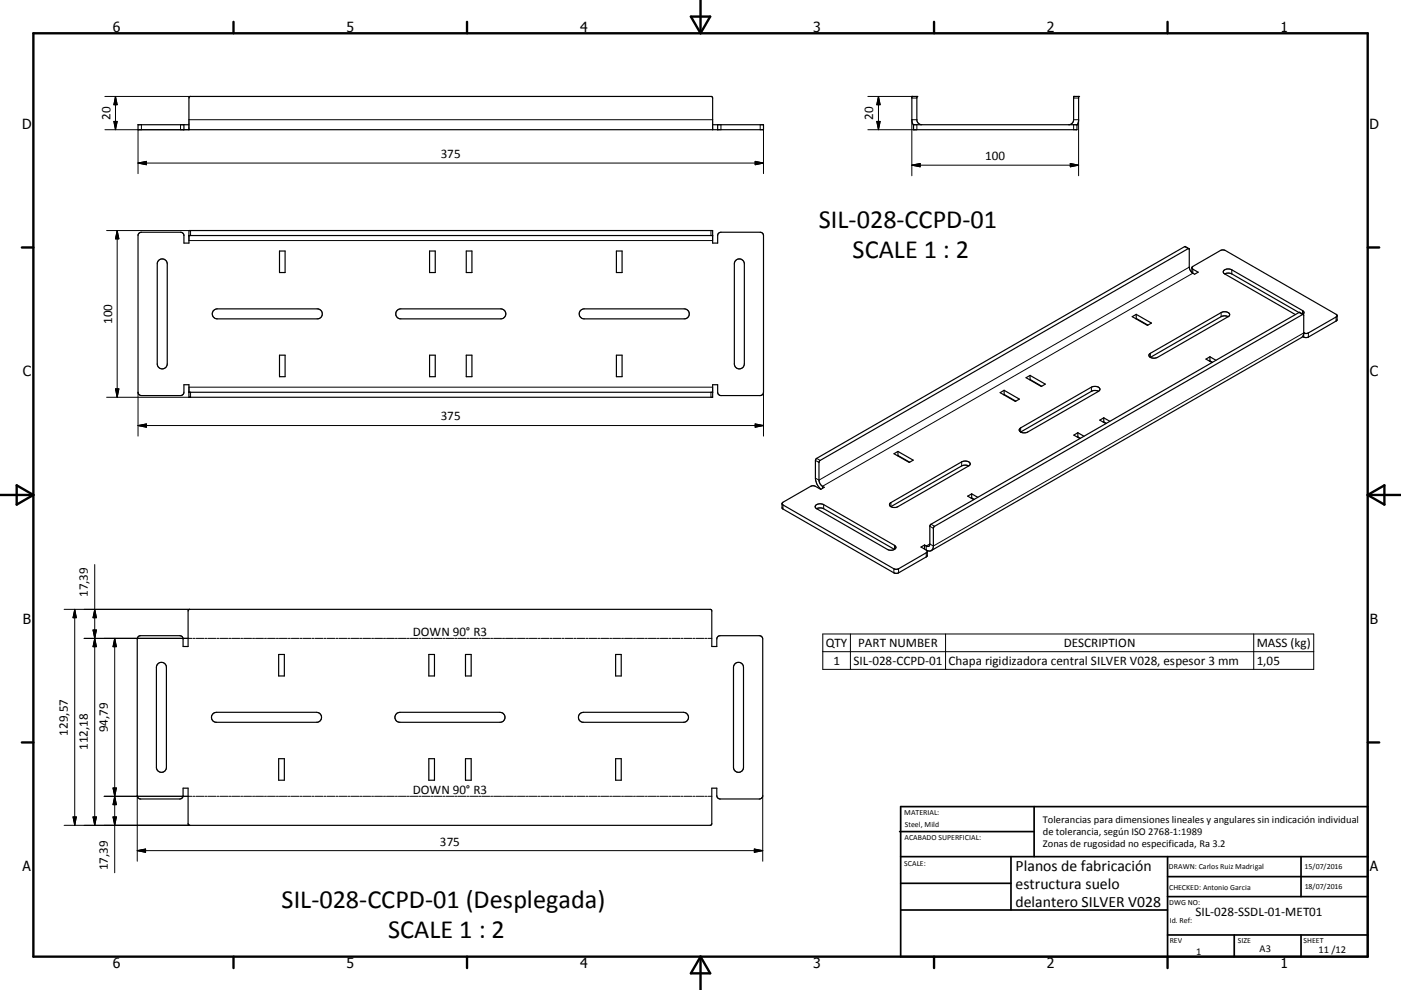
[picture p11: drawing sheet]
<svg xmlns="http://www.w3.org/2000/svg" width="420mm" height="297mm" viewBox="0 0 420 297" stroke-linecap="round" stroke-linejoin="round" font-family="sans-serif">
<g fill="none" stroke="#000" stroke-width=".36">
<path d="M55.1 37.4v1.5M56.6 38.9v-9.5l.4-.5h156.3l.4 .5v9.5M56.6 37.4h-15.2v1.5h187.5v-1.5h-15.2M215.2 37.4v1.5M273.9 37.4h49v1.5h-49zM276.4 37.4a1.47 1.47 0 0 1-1.5-1.5v-7h-1.5v7l.5 1.7M320.4 37.4a1.48 1.48 0 0 0 1.5-1.5v-7h1.5v7.4l-.5 1.3M41.8 69.9l.6-.2h12l.7 .7v2.5h1.5v-3.7h157.1v3.7h1.5v-2.5l.7-.7h12.2l.6 .4 .2 .6v47.2l-.4 .5-.6 .3-12-.1-.5-.3-.2-.4v-2.5h-1.5v3.8h-157.1v-3.8h-1.5v2.5l-.7 .7h-12.2l-.6-.3-.2-.6v-47zM47.6 78.1a1.5 1.5 0 0 1 1.6-.3 1.5 1.5 0 0 1 .9 1.4v30a1.5 1.5 0 0 1-1.5 1.5 1.5 1.5 0 0 1-1.5-1.5v-30zM56.6 70.7h157.1M83.8 75.3h1.7v6.5h-1.7zM128.8 75.3h1.7v6.5h-1.7z"/>
<path d="M139.8 75.3h1.7v6.5h-1.7zM184.8 75.3h1.7v6.5h-1.7zM220.6 78.1a1.5 1.5 0 0 1 1.6-.3 1.5 1.5 0 0 1 1 1.4v30a1.5 1.5 0 0 1-1.5 1.5 1.5 1.5 0 0 1-1.5-1.5v-30zM356.4 74.6l-1.2-.6-110.4 63.5-.3 .6v5.3a4.7 4.7 0 0 0 1.6 3.4M356.5 74.6l-110.7 63.6-.3 .4v5.4a2.43 2.43 0 0 0 1.6 2.2l-1 .6-2-1-1 .1-8.4 4.8-.2 .3v1.4l33.9 19.6 1-.1 8.5-5 .1-1.6-1.9-1.2 1.1-.6M356.5 74.6v5.5a2.54 2.54 0 0 0 1.7 2.2l1-.6-1.9-1.3M63.9 93.3l.4-.4 .8-.2h30a1.5 1.5 0 0 1 1.5 1.5 1.5 1.5 0 0 1-1.5 1.5h-30a1.5 1.5 0 0 1-1.2-2.4zM119.1 93.1l1.1-.4h30a1.5 1.5 0 0 1 1.4 1.5 1.5 1.5 0 0 1-1.4 1.5h-30a1.48 1.48 0 0 1-1.4-.9 1.48 1.48 0 0 1 .3-1.7zM174.1 93.1l1-.4h30a1.5 1.5 0 0 1 1.6 1.5 1.5 1.5 0 0 1-1.6 1.5h-30a1.48 1.48 0 0 1-1.3-.9 1.48 1.48 0 0 1 .3-1.7zM339.4 95l1.2-.7 4.6 2.6-1.2 .7zM340.6 94.3v1.2M340.6 95.5l3.6 2"/>
<path d="M340.6 95.5l-.1 .1M357.5 81.9l-.2-.2v-1.4l.3-.4 8.3-4.8h1.3l33.6 19.4 .1 1.4-.2 .3-8.4 4.9a1.65 1.65 0 0 1-1.7-.2M367.2 82.2a.76 .76 0 0 1-.4-.9 .76 .76 0 0 1 .9-.5l.8-.1 .8 .3 21.2 12.2 .4 .6-.2 .5M367.2 82.2l21.2 12.2M367.2 82.2a2.37 2.37 0 0 1 2.1 0l20.1 11.6M368.2 95a.76 .76 0 0 0 .4-.9 .76 .76 0 0 0-.9-.5l-.8-.1-.8 .3-21.2 12.2a.65 .65 0 0 0-.4 .6 .65 .65 0 0 0 .4 .6M368.2 95l-21.2 12.2a2.37 2.37 0 0 1-2.1 0M368.2 95a2.37 2.37 0 0 0-2.1 0l-21.2 12.2M389.4 93.8l1.4 .5M389.4 93.8l-110.3 63.5-.3 .6v5.3a.65 .65 0 0 1-.3 .7 .65 .65 0 0 1-.8-.1l-.5-.3M390.6 94.3l-110.4 63.6-.4 .6v5.3a1.29 1.29 0 0 1-.6 1.4 1.29 1.29 0 0 1-1.4-.1M390.6 94.3l.2 .1"/>
<path d="M390.8 94.4l.1 5.5M390.9 99.9l-.3 1M400.9 94.7l-8.6 5.2-.6 .2-.8-.2M56.6 117.7h157.1M83.8 106.6h1.7v6.4h-1.7zM128.8 106.6h1.7v6.4h-1.7zM139.8 106.6h1.7v6.4h-1.7zM184.8 106.6h1.7v6.4h-1.7zM299.9 117.8l1.1-.7 4.6 2.6-1.2 .7zM301 117.1v1.2M301 118.3l3.6 2M301 118.3l-.1 .1"/>
<path d="M307.6 113.3l1.2-.7 4.6 2.6-1.2 .8zM308.8 112.6v1.3M308.8 113.9l3.5 2M308.8 113.9h-.1M329.3 117.4l-.7-.2-1.4 .2-21.2 12.2M329.3 117.4a.76 .76 0 0 0 .4-.9 .76 .76 0 0 0-.9-.5l-1.6 .2-21.2 12.2a.67 .67 0 0 0-.4 .6 .67 .67 0 0 0 .4 .6M329.3 117.4l-21.2 12.2-.8 .3-1.3-.3M362.8 107l1.7 1.1M362.8 107v1.3M362.8 108.3l.7 .4M362.8 107l-1.2 .7 1.8 1.1M362.8 108.3h-.2"/>
<path d="M390.6 100.9l-111.4 64.3M268 136.1l1.2-.7 4.6 2.7-1.2 .6zM269.2 135.4v1.3M269.2 136.7l3.5 2M269.2 136.7h-.1M290.4 139.8l-21.2 12.2-.7 .3-1.4-.3M290.4 139.8a.74 .74 0 0 0 .4-.9 .74 .74 0 0 0-.9-.5l-1.6 .2-21.2 12.2a.64 .64 0 0 0-.4 .6 .64 .64 0 0 0 .4 .6M290.4 139.8l-.7-.2-1.4 .2-21.2 12.2M323.1 129.8l-1.1 .7 1.8 1.1M323.1 129.8l1.9 1.1M323.1 129.8v1.3M323.1 131.1l.8 .4"/>
<path d="M323.1 131.1h-.1M330.9 125.4l-1.2 .6 1.8 1.1M330.9 125.4l1.8 1M330.9 125.4v1.2M330.9 126.6l.8 .4M330.9 126.6l-.1 .1M234.5 151.2l33.7 19.5 1.2-.1 8.6-5.1M244.8 152.6a.75 .75 0 0 1-.3-.9 .75 .75 0 0 1 .8-.5l1.6 .2 21.3 12.2a.64 .64 0 0 1 .4 .6 .64 .64 0 0 1-.4 .6M244.8 152.6l21.2 12.2 .8 .3 1.4-.3M244.8 152.6l.8-.2 1.3 .2 21.2 12.2M291.3 148.2l-1.2 .6 1.8 1.1M291.3 148.2l1.8 1"/>
<path d="M291.3 148.2v1.2M291.3 149.4l.8 .4M291.3 149.4l-.1 .1M277.2 163.5v1.2M41.5 190.9l.6-.2h12l.8 .8v2.5h1.5v-10.7l.5-.5h156.2l.3 .5v10.7h1.5v-2.5l.4-.6 .4-.2h12l.6 .2 .3 .6v47.4l-.3 .6-.6 .2h-12l-.8-.8v-2.4h-1.5v10.6l-.1 .3-.4 .2h-156.2l-.3-.5v-10.6h-1.5v2.4l-.2 .4-.6 .4h-12l-.6-.2-.3-.6-.1-47.2zM47.3 199.1a1.48 1.48 0 0 1 1.7-.3 1.48 1.48 0 0 1 .9 1.4v30a1.5 1.5 0 0 1-1.5 1.5 1.5 1.5 0 0 1-1.5-1.5v-30zM83.5 196.3h1.7v6.5h-1.7zM128.6 196.3h1.7v6.5h-1.7zM139.6 196.3h1.7v6.5h-1.7zM184.6 196.3h1.7v6.5h-1.7zM220.4 199.1a1.48 1.48 0 0 1 1.6-.3 1.48 1.48 0 0 1 .9 1.4v30a1.5 1.5 0 0 1-1.5 1.5 1.5 1.5 0 0 1-1.5-1.5v-30zM63.8 214.2l1.1-.5h30a1.5 1.5 0 0 1 1.5 1.5 1.5 1.5 0 0 1-1.5 1.5h-30a1.48 1.48 0 0 1-1.4-.9 1.48 1.48 0 0 1 .3-1.6z"/>
<path d="M118.8 214.2l1.1-.5h30a1.5 1.5 0 0 1 1.5 1.5 1.5 1.5 0 0 1-1.5 1.5h-30a1.5 1.5 0 0 1-1.4-.9 1.5 1.5 0 0 1 .3-1.6zM173.9 214.2l1-.5h30a1.5 1.5 0 0 1 1.5 1.5 1.5 1.5 0 0 1-1.5 1.5h-30a1.48 1.48 0 0 1-1.4-.9 1.48 1.48 0 0 1 .4-1.6zM83.5 227.6h1.7v6.5h-1.7zM128.6 227.6h1.7v6.5h-1.7zM139.6 227.6h1.7v6.5h-1.7zM184.6 227.6h1.7v6.5h-1.7z"/>
</g>
<g fill="none" stroke="#000" stroke-width=".3">
<path d="M31.4 38.9h25.2M31.4 28.9h25.7M34.1 36.4h1l-.5 2.5zM34.6 28.9v10M34.6 28.9l.5 2.5h-1zM41.4 38.9v13.2M42.4 37.4v1.5M54.1 37.4v1.5M56.6 35.9h157.1M216.1 37.4v1.5M227.9 37.4v1.5M228.9 38.9v13.2"/>
<path d="M260.2 28.9h13.2M262.9 36.4h1l-.5 2.5zM263.4 28.9l.5 2.5h-1zM263.4 28.9v10M273.4 29.4h1.5M274.9 35.9h-1.5v16.8M274.9 37.4v1.5h-14.7M321.9 35.9h1.5v16.8M321.9 29.4h1.5M321.9 37.4v1.5M41.4 48.9h187.5M41.4 48.9l2.5-.5v1z"/>
<path d="M226.4 48.4l2.5 .5-2.5 .5zM273.4 49.6h50M273.4 49.6l2.5-.6v1zM320.9 49l2.5 .6-2.5 .4zM32 69.2h25.1v1.5M35.1 69.2v50M35.1 69.2l.5 2.5h-1zM56.6 72.2h157.1M213.1 69.2v1.5M355.2 74l1 .6M356.5 80.1l-111 63.9-1-.6M357.6 80.8v1.2l-111 63.9v.6"/>
<path d="M366.1 93.8v1.2M369.3 81v1.2M389.4 93.8l1.1 .6M390.5 93.2v1M392.3 99.9v1.2M400.6 95.1v1.2M34.6 116.7h1l-.5 2.5zM41.4 117.7v13.1M56.6 116.2h157.1M57.1 117.7v1.5h-25.1M213.1 117.7v1.5M228.9 117.7v13.1"/>
<path d="M327.2 116.2v1.2M344.9 106v1.2M390.9 101.1v-1.2l-111.1 63.9-1-.6-1.1 .6v1.2M41.4 127.7l2.5-.5v1zM41.4 127.7h187.5M226.4 127.2l2.5 .5-2.5 .5zM244.5 138.1l1 .6M244.8 137.5l1.1 .6M288.3 138.6v1.2M306 128.4v1.2M234.7 151.5v1.2M246.9 151.4v1.2"/>
<path d="M267.1 150.8v1.2M278.8 157.9l1 .6M279.1 157.3l1.1 .6M28.4 169.4v78.2M268 170.6v1.3M268.2 163.6v1.2M269.4 170.6v1.3M277.7 165.8v1.3M19.2 182.8h37.7M22.4 182.8v64.8M22.4 182.8l.5 2.5h-1zM25.2 191.5h32.4"/>
<path d="M27.9 189h1l-1 5h1zM28.4 182.8l.5 2.5h-1zM34.4 191.5v70.3M34.4 191.5l.5 2.5h-1zM57.9 191.5h.6M58.8 191.5h2.4M61.4 191.5h.7M62.3 191.5h2.4M65 191.5h.6M65.9 191.5h2.4M68.6 191.5h.6M69.5 191.5h2.4"/>
<path d="M72.2 191.5h.5M73.1 191.5h2.3M75.7 191.5h.6M76.6 191.5h2.4M79.3 191.5h.6M80.2 191.5h2.4M82.9 191.5h.6M83.8 191.5h2.3M86.4 191.5h.6M87.3 191.5h2.4M90 191.5h.6M90.9 191.5h2.4"/>
<path d="M93.6 191.5h.6M94.5 191.5h2.3M97.1 191.5h.6M98 191.5h2.4M100.7 191.5h.6M101.6 191.5h2.4M104.3 191.5h.6M105.2 191.5h2.4M107.8 191.5h.6M108.7 191.5h2.4M111.4 191.5h.6M112.3 191.5h2.4"/>
<path d="M115 191.5h.6M115.9 191.5h2.3M118.5 191.5h.6M119.4 191.5h2.4M122.1 191.5h.6M123 191.5h2.4M125.7 191.5h.6M126.6 191.5h2.4M129.2 191.5h.7M130.1 191.5h2.4M132.8 191.5h.6M133.7 191.5h2.4"/>
<path d="M136.4 191.5h.6M137.3 191.5h2.4M140 191.5h.6M140.9 191.5h2.3M143.5 191.5h.6M144.4 191.5h2.4M147.1 191.5h.6M148 191.5h2.4M150.7 191.5h.6M151.5 191.5h2.4M154.2 191.5h.6M155.1 191.5h2.4"/>
<path d="M157.8 191.5h.6M158.7 191.5h2.4M161.4 191.5h.6M162.3 191.5h2.3M164.9 191.5h.6M165.8 191.5h2.4M168.5 191.5h.6M169.4 191.5h2.4M172.1 191.5h.6M173 191.5h2.3M175.7 191.5h.5M176.5 191.5h2.4"/>
<path d="M179.2 191.5h.6M180.1 191.5h2.4M182.8 191.5h.6M183.7 191.5h2.3M186.4 191.5h.5M187.2 191.5h2.4M189.9 191.5h.6M190.8 191.5h2.4M193.5 191.5h.6M194.4 191.5h2.4M197 191.5h.7M198 191.5h2.3"/>
<path d="M200.6 191.5h.6M201.5 191.5h2.4M204.2 191.5h.6M205.1 191.5h2.4M207.8 191.5h.5M208.7 191.5h2.3M211.3 191.5h.6M212.2 191.5h1.2M246.7 190.2h147.2v10.6h-147.2zM246.7 195.5h147.2M255 190.2v10.6M283.5 190.2v10.6"/>
<path d="M375.9 190.2v10.6M31.2 238.9h26.4M33.9 236.4l1 5h-1l1-5zM41.1 238.7v19.7M57.9 238.9h.6M58.8 238.9h2.4M61.4 238.9h.7M62.3 238.9h2.4M65 238.9h.6M65.9 238.9h2.4M68.6 238.9h.6M69.5 238.9h2.4"/>
<path d="M72.2 238.9h.5M73.1 238.9h2.3M75.7 238.9h.6M76.6 238.9h2.4M79.3 238.9h.6M80.2 238.9h2.4M82.9 238.9h.6M83.8 238.9h2.3M86.4 238.9h.6M87.3 238.9h2.4M90 238.9h.6M90.9 238.9h2.4"/>
<path d="M93.6 238.9h.6M94.5 238.9h2.3M97.1 238.9h.6M98 238.9h2.4M100.7 238.9h.6M101.6 238.9h2.4M104.3 238.9h.6M105.2 238.9h2.4M107.8 238.9h.6M108.7 238.9h2.4M111.4 238.9h.6M112.3 238.9h2.4"/>
<path d="M115 238.9h.6M115.9 238.9h2.3M118.5 238.9h.6M119.4 238.9h2.4M122.1 238.9h.6M123 238.9h2.4M125.7 238.9h.6M126.6 238.9h2.4M129.2 238.9h.7M130.1 238.9h2.4M132.8 238.9h.6M133.7 238.9h2.4"/>
<path d="M136.4 238.9h.6M137.3 238.9h2.4M140 238.9h.6M140.9 238.9h2.3M143.5 238.9h.6M144.4 238.9h2.4M147.1 238.9h.6M148 238.9h2.4M150.7 238.9h.6M151.5 238.9h2.4M154.2 238.9h.6M155.1 238.9h2.4"/>
<path d="M157.8 238.9h.6M158.7 238.9h2.4M161.4 238.9h.6M162.3 238.9h2.3M164.9 238.9h.6M165.8 238.9h2.4M168.5 238.9h.6M169.4 238.9h2.4M172.1 238.9h.6M173 238.9h2.3M175.7 238.9h.5M176.5 238.9h2.4"/>
<path d="M179.2 238.9h.6M180.1 238.9h2.4M182.8 238.9h.6M183.7 238.9h2.3M186.4 238.9h.5M187.2 238.9h2.4M189.9 238.9h.6M190.8 238.9h2.4M193.5 238.9h.6M194.4 238.9h2.4M197 238.9h.7M198 238.9h2.3"/>
<path d="M200.6 238.9h.6M201.5 238.9h2.4M204.2 238.9h.6M205.1 238.9h2.4M207.8 238.9h.5M208.7 238.9h2.3M211.3 238.9h.6M212.2 238.9h1.2M228.7 238.7v19.7M19.2 247.6h37.7M21.9 245.1h1l-.5 2.5zM27.9 245.1h1l-.5 2.5z"/>
<path d="M33.9 245.1h1l-.5 2.5zM41.1 255.2h187.6M41.1 255.2l2.5-.5v1zM226.2 254.7l2.5 .5-2.5 .5z"/>
</g>
<g fill="#000">
<circle cx="273.4" cy="28.9" r=".18"/>
<circle cx="274.9" cy="28.9" r=".18"/>
<circle cx="321.9" cy="28.9" r=".18"/>
<circle cx="323.4" cy="28.9" r=".18"/>
<circle cx="390.9" cy="99.9" r=".18"/>
</g>
<g fill="none" stroke="#000" stroke-width=".71">
<path d="M10 10h400v277h-400zM70 6.6v3.4M140 6.6v3.4M207.1 5h5.8l-2.9 5zM210 0v10M280 6.6v3.4M350 6.6v3.4M6.6 74.2h3.4M410 74.2h3.5M0 148.5h10M5 145.6l5 2.9-5 2.9zM410 148.5h10.1"/>
<path d="M410 148.5l5.1-2.9v5.8zM6.6 222.7h3.4M410 222.7h3.5M70 287v3.4M140 287v3.4M210 287v10M210 287l2.9 5h-5.8zM280 287v3.4M350 287v3.4"/>
</g>
<g fill="none" stroke="#000" stroke-width=".51">
<path d="M269.7 249.5h40.3M270 242h140v45h-140zM270 257h140M303.1 257v16M310 242v15M350 257v30M390.1 257v12M270 265h33.1M270 273h80M350 269h60M350 263h60M350 280.5h60"/>
<path d="M370 280.5v6.5M390.1 280.5v6.5"/>
</g>
<g fill="#000" stroke="#000" stroke-width=".3">
<path d="M34.1 36.4h1l-.5 2.5zM34.6 28.9l.5 2.5h-1zM262.9 36.4h1l-.5 2.5zM263.4 28.9l.5 2.5h-1zM41.4 48.9l2.5-.5v1zM226.4 48.4l2.5 .5-2.5 .5zM273.4 49.6l2.5-.6v1zM320.9 49l2.5 .6-2.5 .4zM35.1 69.2l.5 2.5h-1zM34.6 116.7h1l-.5 2.5zM41.4 127.7l2.5-.5v1zM226.4 127.2l2.5 .5-2.5 .5z"/>
<path d="M22.4 182.8l.5 2.5h-1zM27.9 189h1l-.5 2.5zM28.4 191.5l.5 2.5h-1zM28.4 182.8l.5 2.5h-1zM34.4 191.5l.5 2.5h-1zM33.9 236.4h1l-.5 2.5zM21.9 245.1h1l-.5 2.5zM27.9 245.1h1l-.5 2.5zM33.9 245.1h1l-.5 2.5zM34.4 238.9l.5 2.5h-1zM41.1 255.2l2.5-.5v1zM226.2 254.7l2.5 .5-2.5 .5z"/>
</g>
<g font-size="7.9">
<text x="245.5" y="68.5">SIL-028-CCPD-01</text>
<text x="255.6" y="77.5">SCALE 1 : 2</text>
<text x="84.4" y="272.3">SIL-028-CCPD-01 (Desplegada)</text>
<text x="116.4" y="281.3">SCALE 1 : 2</text>
</g>
<g font-size="4.7">
<text x="304.5" y="261.2">Planos de fabricación</text>
<text x="304.5" y="266.6">estructura suelo</text>
<text x="304.5" y="272">delantero SILVER V028</text>
</g>
<g font-size="4.2">
<text x="33.9" y="9.6">6</text>
<text x="103.9" y="9.6">5</text>
<text x="173.9" y="9.6">4</text>
<text x="243.8" y="9.6">3</text>
<text x="313.9" y="9.6">2</text>
<text x="383.9" y="9.6">1</text>
<text x="6.7" y="38.7">D</text>
<text x="410.5" y="38.7">D</text>
<text x="6.9" y="112.9">C</text>
<text x="410.7" y="112.9">C</text>
<text x="6.9" y="187.1">B</text>
<text x="410.7" y="187.1">B</text>
<text x="6.8" y="261.4">A</text>
<text x="410.7" y="261.4">A</text>
<text x="33.9" y="290.4">6</text>
<text x="103.9" y="290.4">5</text>
<text x="173.9" y="290.4">4</text>
<text x="243.8" y="290.4">3</text>
<text x="313.9" y="290.4">2</text>
<text x="383.9" y="290.4">1</text>
</g>
<g font-size="3.9">
<text x="33.1" y="35.9" transform="rotate(-90 33.1 35.9)">20</text>
<text x="261.8" y="35.9" transform="rotate(-90 261.8 35.9)">20</text>
<text x="132.2" y="47.4">375</text>
<text x="295.4" y="48">100</text>
<text x="33.6" y="97.2" transform="rotate(-90 33.6 97.2)">100</text>
<text x="132.2" y="126.2">375</text>
<text x="26.3" y="179.1" transform="rotate(-90 26.3 179.1)">17,39</text>
<text x="123.8" y="190.8">DOWN 90° R3</text>
<text x="247.6" y="194.1">QTY</text>
<text x="257.3" y="194.1">PART NUMBER</text>
<text x="318.9" y="194.1">DESCRIPTION</text>
<text x="376.8" y="194.2">MASS (kg)</text>
<text x="249.9" y="199.4">1</text>
<text x="255.9" y="199.4">SIL-028-CCPD-01</text>
<text x="284.4" y="199.5">Chapa rigidizadora central SILVER V028, espesor 3 mm</text>
<text x="376.8" y="199.4">1,05</text>
<text x="20.3" y="220.7" transform="rotate(-90 20.3 220.7)">129,57</text>
<text x="32.3" y="219.7" transform="rotate(-90 32.3 219.7)">94,79</text>
<text x="26.3" y="225" transform="rotate(-90 26.3 225)">112,18</text>
<text x="123.8" y="238.1">DOWN 90° R3</text>
<text x="131.9" y="253.7">375</text>
<text x="32.3" y="261.1" transform="rotate(-90 32.3 261.1)">17,39</text>
<text x="358.4" y="274.9">SIL-028-SSDL-01-MET01</text>
</g>
<g font-size="3.1">
<text x="312.7" y="246.8">Tolerancias para dimensiones lineales y angulares sin indicación individual</text>
<text x="312.7" y="250.4">de tolerancia, según ISO 2768-1:1989</text>
<text x="312.7" y="254">Zonas de rugosidad no especificada, Ra 3.2</text>
<text x="358.6" y="286.5">1</text>
<text x="377.6" y="285.6">A3</text>
<text x="395.3" y="285.9">11 /12</text>
</g>
<g font-size="2.4">
<text x="271.1" y="244.4">MATERIAL:</text>
<text x="271.2" y="252">ACABADO SUPERFICIAL:</text>
<text x="271.3" y="248">Steel, Mild</text>
<text x="271.1" y="259.7">SCALE:</text>
<text x="350.4" y="260.8">DRAWN: Carlos Ruiz Madrigal</text>
<text x="391.1" y="260.6">15/07/2016</text>
<text x="350.5" y="267">CHECKED: Antonio Garcia</text>
<text x="391.2" y="266.7">18/07/2016</text>
<text x="350.5" y="271.4">DWG NO:</text>
<text x="350.7" y="276.9">Id. Ref:</text>
<text x="350.7" y="282.8">REV</text>
<text x="371.1" y="282.9">SIZE</text>
<text x="390.8" y="283">SHEET</text>
</g>
</svg>
